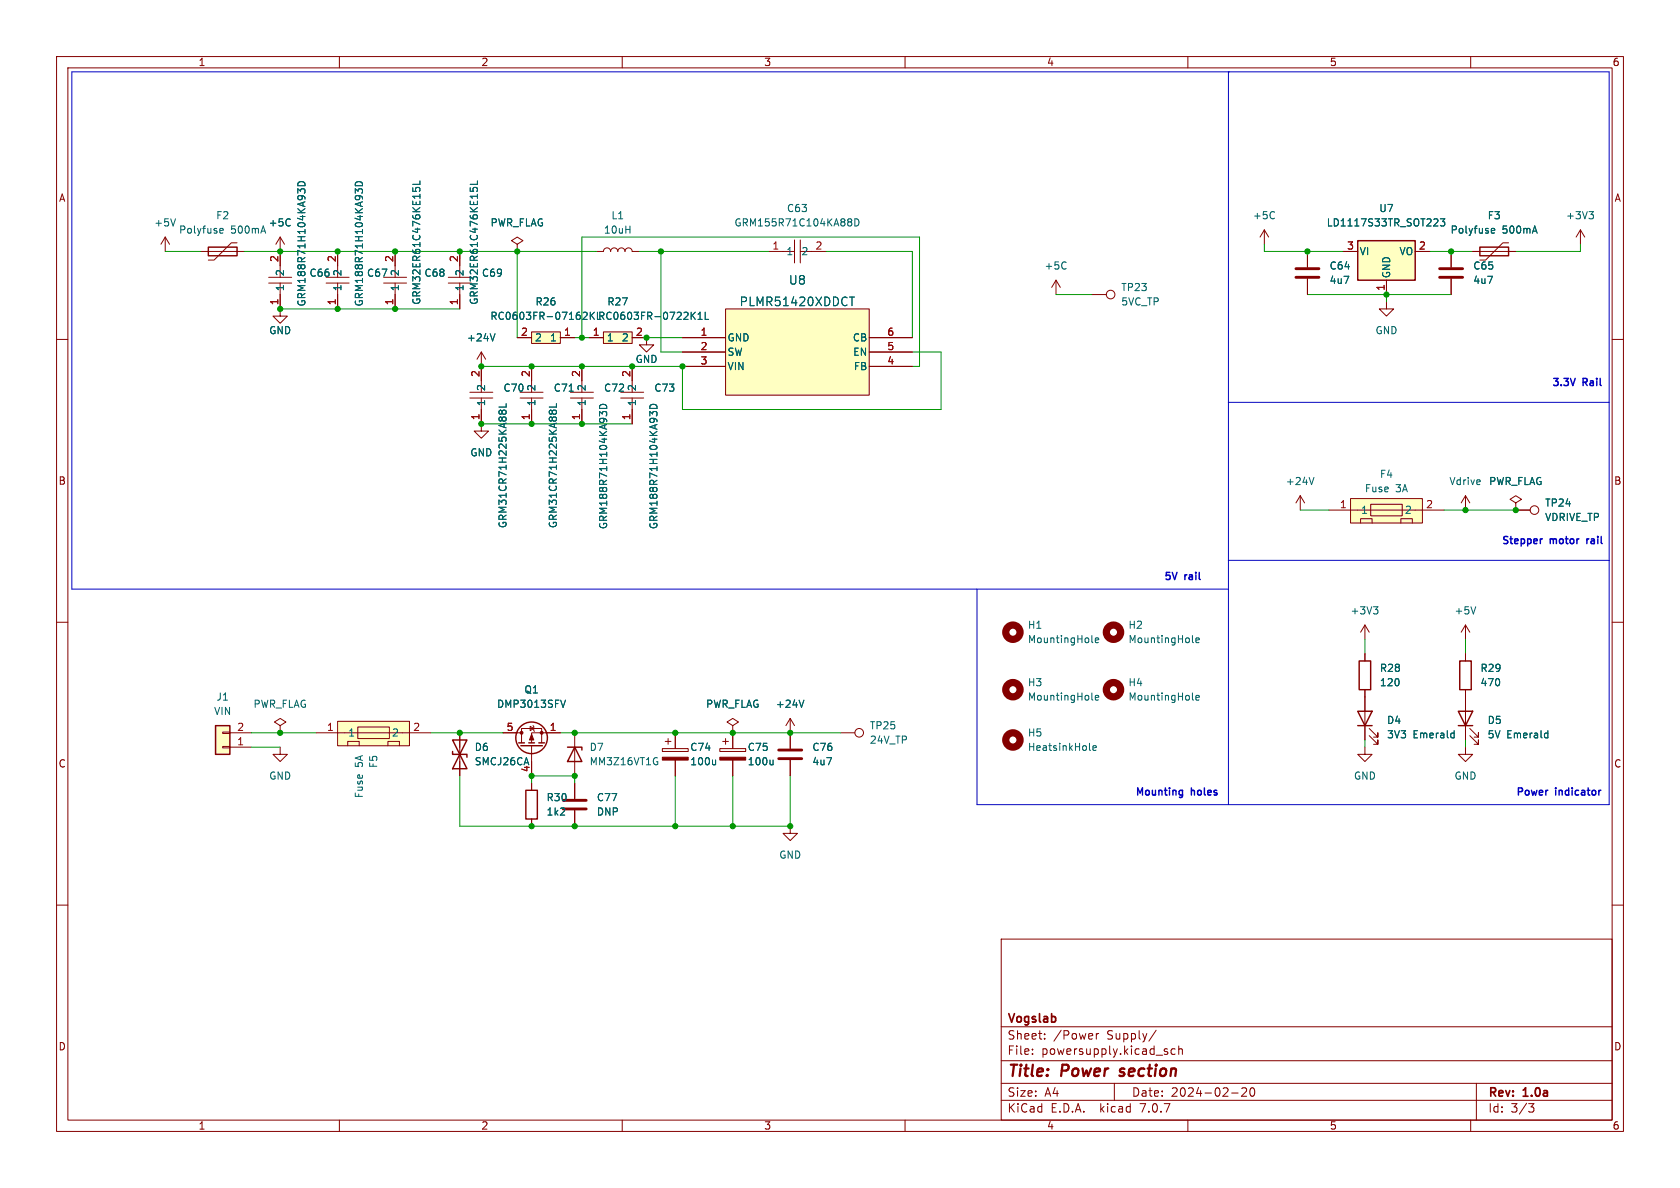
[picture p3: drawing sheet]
<svg xmlns="http://www.w3.org/2000/svg" width="297mm" height="210mm" viewBox="0 0 297 210" stroke-linecap="round" stroke-linejoin="round" font-family="sans-serif">
<g fill="none" stroke="#840000" stroke-width=".18">
<path d="M10 10h277v190h-277zM12 12h273v186h-273zM60 10v2M110 10v2M160 10v2M210 10v2M260 10v2M10 60h2M29.2 41.9l-.8 1.3M29.2 41.9v2.6M29.2 41.9l.8 1.3M35.6 44.5h7.6"/>
<path d="M41.9 42.9h-1l-3.1 3.1h-1M47.5 50h4.1M47.5 49h4.1M49.5 50v5.9h1.3l-1.3 1.3-1.2-1.3h1.2M49.5 41.9l-.7 1.3M49.5 41.9v7.1M49.5 41.9l.8 1.3M57.7 50h4M57.7 49h4M59.7 44.5v4.5M59.7 50v4.6M67.8 50h4.1"/>
<path d="M67.8 49h4.1M69.8 44.5v4.5M69.8 50v4.6M79.3 50h4M79.3 49h4M81.3 44.5v4.5M81.3 50v4.6M91.4 43.2l1.1-.7-1.1-.6-1 .6 1 .7v1.3M91.4 44.5h.1M91.4 59.7h2.6M94 58.7h5.1v2h-5.1zM99.1 59.7h2.5"/>
<path d="M104.1 59.7h2.6M105.4 44.5h1.3a.64 .64 0 0 1 .6-.7 .64 .64 0 0 1 .6 .7 .64 .64 0 0 1 .7-.7 .64 .64 0 0 1 .6 .7 .64 .64 0 0 1 .7-.7 .64 .64 0 0 1 .6 .7 .64 .64 0 0 1 .6-.7 .64 .64 0 0 1 .7 .7h1.2M106.7 58.7h5.1v2h-5.1zM111.8 59.7h2.5v1.3h1.3l-1.3 1.2-1.3-1.2h1.3M120.6 59.7h7.7M128.3 54.6h25.4v15.3h-25.4zM135.9 44.5h4.6M140.5 42.4v4.1M141.5 44.5h4.5M141.5 42.4v4.1M153.7 59.7h7.6M186.7 49.5l-.8 1.3"/>
<path d="M186.7 49.5v2.6M186.7 49.5l.8 1.3M193 52.1h2.6M223.5 40.6l-.7 1.3M223.5 40.6v2.6M223.5 40.6l.8 1.3M231.1 44.5v2.7M231.1 49.3v2.8M237.5 44.5h2.5M245.1 53.3v1.3h1.3l-1.3 1.3-1.3-1.3h1.3M245.1 49.5v2.6M250.2 44.5h2.5"/>
<path d="M256.5 44.5v2.7M256.5 49.3v2.8M260.3 44.5h7.7M266.7 42.9h-1l-3.1 3.1h-1M279.4 40.6l-.8 1.3M279.4 40.6v2.6M279.4 40.6l.8 1.3M285 60h2M83.1 70.4h4M83.1 69.3h4M85.1 70.4v5.8h1.3l-1.3 1.3-1.3-1.3h1.3M85.1 62.2l-.8 1.3"/>
<path d="M85.1 62.2v7.1M85.1 62.2l.8 1.3M92 70.4h4M92 69.3h4M94 64.8v4.5M94 70.4v4.5M100.8 70.4h4.1M100.8 69.3h4.1M102.9 64.8v4.5M102.9 70.4v4.5M109.7 70.4h4.1M109.7 69.3h4.1"/>
<path d="M111.8 64.8v4.5M111.8 70.4v4.5M120.6 62.2h7.7M120.6 64.8h7.7M138.4 63.5h.1M153.7 62.2h7.6M153.7 64.8h7.6M229.9 87.6l-.8 1.3M229.9 87.6v2.6M229.9 87.6l.7 1.3M234.9 90.2h20.4M238.8 88.1h12.7v4.4h-12.7z"/>
<path d="M240.5 92.5v-.8h2.1v.8M242.3 89.1h5.6v2.1h-5.6zM247.6 92.5v-.8h2.1v.8M259.1 87.6v2.6M259.1 87.6l-.8 1.3M259.1 87.6l.7 1.3M268 88.9l1-.6-1-.7-1 .7 1 .6v1.3M268 90.2h.1M268 90.2h2.5M10 110h2M241.3 110.5v2.5M241.3 115.6v1.2"/>
<path d="M241.3 110.5l-.8 1.3M241.3 110.5l.8 1.3M259.1 110.5v2.5M259.1 115.6v1.2M259.1 110.5l-.8 1.3M259.1 110.5l.7 1.3M285 110h2M39.4 129.4h1.2v.3h-1.2zM39.4 132h1.2v.2h-1.2zM40.6 129.5h3.8M40.6 132.1h3.8M49.5 128.3l1-.7-1-.6-1 .6 1 .7v1.2"/>
<path d="M49.5 129.5h.1M49.5 132.1v1.3h1.3l-1.3 1.2-1.2-1.2h1.2M55.9 129.5h20.3M59.7 127.5h12.7v4.3h-12.7zM61.5 131.8v-.7h2v.7M63.3 128.5h5.5v2.1h-5.5zM68.6 131.8v-.7h2v.7M81.3 129.5v7.7M88.9 129.5h3.3M92.2 131.3v-2.5h3.6v2.5M93.7 128.4l.7 .4-.7 .4zM94 131.8v5.4"/>
<path d="M94 138.4v1.3M94.2 128.3l.2 .1v.8l.1 .1M99.1 129.5h-5.1v1.8M101.6 129.5v7.7M101.6 138.4v2.8M117.1 132.3h4.6v.5h-4.6zM117.6 131.1h1M118.1 130.6v1M119.4 129.5v2.8M119.4 134.4v2.8M127.3 132.3h4.5v.5h-4.5zM127.8 131.1h1"/>
<path d="M128.3 130.6v1M129.5 128.3l1.1-.7-1.1-.6-1 .6 1 .7v1.2M129.5 129.5h.1M129.5 129.5v2.8M129.5 134.4v2.8M139.7 127v5.3M139.7 134.4v2.8M139.7 127l-.8 1.3M139.7 127l.8 1.3M148.6 129.5h2.5M241.3 132.1v1.3h1.3l-1.3 1.2-1.3-1.2h1.3M241.3 121.9v8.9"/>
<path d="M242.1 130l1.5 1.6v-.8v.8h-.8M242.1 128.8l1.5 1.5v-.8v.8h-.8M259.1 132.1v1.3h1.2l-1.2 1.2-1.3-1.2h1.3M259.1 121.9v8.9M259.8 130l1.6 1.6v-.8v.8h-.8M259.8 128.8l1.6 1.5v-.8v.8h-.8M10 160h2M94 144.8v1.3M101.6 143.3v2.8M139.7 146.1v1.2h1.3l-1.3 1.3-1.3-1.3h1.3M285 160h2M177 166h108v32h-108z"/>
<path d="M60 198v2M110 198v2M160 198v2M177 194.5h108M177 191.5h108M177 187.5h108M177 181.5h108M182.5 186.3v.1M182.5 185.5v.1M184.7 183.6v.1M184.7 182.8v.1M193.8 182.7v1"/>
<path d="M194.2 182.7l-.2 .1-.2 .2M197 191.5v3M204.4 182.1l-1.3 2M206.2 185.9l.3 .2-.3 .3M206.2 185.4l.2 .1M207.7 185.5l-.4-.1-.3 .3v.4l.2 .2h.5M208.4 185.5l.2-.1 .4 .1v.9M208.4 184.9v1.5M210 198v2M217.7 193.2h1.2M219.5 192.4l.6-.1 .2 .1 .1 .3-.9 1.1h.9M221.2 192.4l.1-.1a.81 .81 0 0 1 .6 .6 .81 .81 0 0 1-.3 .8l-.1 .1a.81 .81 0 0 1-.6-.6 .81 .81 0 0 1 .3-.8z"/>
<path d="M260 198v2M261 191.5v6.5M270.2 195.1h1l-.5 .6 .4 .1 .1 .5-.3 .3h-.4"/>
<circle cx="196.3" cy="52.1" r=".76"/>
<circle cx="271.3" cy="90.2" r=".76"/>
<circle cx="151.9" cy="129.5" r=".76"/>
</g>
<path d="M197.9 190.1l.2 .1M198.1 189l-.1 .3 .1 .1" fill="none" stroke="#840000" stroke-width=".4"/>
<g fill="none" stroke="#840000" stroke-width=".25">
<path d="M36.8 43.7h5.1v1.5h-5.1zM240 42.5h10.2v7h-10.2zM261.6 43.7h5.1v1.5h-5.1zM240.3 116.8h2v5.1h-2zM258.1 116.8h2v5.1h-2zM38.1 128.3h2.5v5.1h-2.5zM80 132.8v.6h2.5v.5M80 130.8h2.5l-2.5 5.1h2.5zM91.7 131.3h1M92.1 131.8h3.8M93 139.7h2v5.1h-2zM93.5 131.3h1"/>
<path d="M95.2 131.3h1.1M100.3 132.1h2.6v.5M101.6 132.1l1.3 2.5h-2.6zM240 125.7h2.6l-1.3 2.6zM240 128.3h2.6M257.8 125.7h2.5l-1.2 2.6zM257.8 128.3h2.5"/>
<circle cx="94" cy="130.4" r="2.79"/>
</g>
<g fill="none" stroke="#006464" stroke-width=".18">
<path d="M31 38.7l-.4 1.2M51.1 38.7l.2 .1M51.3 39.8l-.2 .1M52.8 32.2a.66 .66 0 0 1 .8-.1 .66 .66 0 0 1 .3 .7h-1.3zM53.1 33.6l.3-.2h.3l.2 .2M53.1 33.8l-.5-.4v.8M63 32.2a.66 .66 0 0 1 .7-.1 .66 .66 0 0 1 .4 .7h-1.3zM63.3 33.8l-.5-.4v.8M63.3 33.6l.2-.2h.3l.3 .2M73 33.2v.6M73.5 33.4l.2-.3h.3l.2 .3M74.2 32v.6h-1.2"/>
<path d="M83.1 33.2v.6M83.6 33.4l.3-.3h.3l.2 .3M84.4 32v.6h-1.3M150.3 38.7l.3 .2-.3 .3 .2 .1 .1 .4-.3 .2M151.1 38.7a.64 .64 0 0 1 .8 .6 .64 .64 0 0 1-.8 .6zM225.1 37.4l.2 .1M225.3 38.6l-.2 .1M254.6 38.7h.8l-.4 .5 .4 .1v.5l-.2 .1-.6-.1M280.9 37.4h.8l-.4 .5M281.5 37.9l.2 .2v.3l-.2 .3M38.9 41l.1 .2h.4M38.9 40.6l.1-.2h.3l.2 .2v.1l-.6 .1"/>
<path d="M87.5 59l-.4 1.3M103.7 55.3l.1 .1-.1 .3-.7 .8h.8M104.4 55.2v1.3M104.5 55.7l.6 .8M105.1 55.2l-.7 .7M122.4 55.7l.5 .8M122.9 55.2l-.7 .7M123.4 56.5h.7M123.4 55.6l.4-.4v1.3M124.7 55.2v1.3h.6M150.2 52.5h.9M150.6 52.5v1.5"/>
<path d="M188.2 46.3l.3 .1M188.5 47.4l-.3 .2M263.6 41l.2 .2h.4M263.6 40.6l.2-.2h.3l.2 .2v.1l-.7 .1M88.2 72.7l.3-.2 .3 .2 .2-.2h.2l.3 .2M89.5 71.4v.6h-1.3M97.1 72.7l.2-.2 .3 .2 .3-.2h.2l.3 .2M98.4 71.4v.6h-1.3M100.6 69.2h.7M106.2 71.6a.66 .66 0 0 1 .7-.1 .66 .66 0 0 1 .4 .7h-1.3zM106.5 73l.2-.3h.3l.3 .3M106.5 73.2l-.5-.5v.8"/>
<path d="M115.1 71.6a.66 .66 0 0 1 .7-.1 .66 .66 0 0 1 .3 .7h-1.2zM115.4 73.2l-.5-.5v.8M115.4 73l.2-.3h.3l.2 .3M232.3 84.4l-.4 1.3M193 113.4l.2 .2M193.6 113.2l.6-.1v-.3h-.4l-.2 .1 .1 .6h.5M210.8 113.4l.2 .2M211.4 113.2l.6-.1v-.3h-.4l-.2 .1 .1 .6h.5M242.8 107.3h.8l-.4 .4M243.4 107.7l.2 .3v.3l-.2 .2M260.9 107.3l-.4 1.2M100 123.8l-.5 1.2"/>
<path d="M116 134.7h.3l-.1 .4M126.5 134.4v.8M126.5 135.1l-.2 .1M136.7 134.4v.8M136.7 135.1l-.2 .1M142.1 123.8l-.4 1.2M192.7 132.6l.1 .1M193 123.6l.2 .2M193.2 132.2l.6-.1v-.2l-.4-.1-.2 .2 .1 .6h.5M193.6 123.3l.6-.1v-.2l-.4-.1-.2 .2 .1 .6h.5M210.8 123.6l.2 .2M211.4 123.3l.6-.1v-.2l-.4-.1-.2 .2 .1 .6h.5"/>
<path d="M256.7 129.6l.4 .1M257.1 130.4h-.4M257.1 129.2v1.2M273.3 129.6l.3 .1M273.6 129.2v1.2M273.6 130.4h-.3"/>
</g>
<path d="M229.1 49h4.1M229.1 47.5h4.1M254.5 49h4.1M254.5 47.5h4.1M137.7 134.1h4M137.7 132.6h4M99.6 143h4M99.6 141.5h4" fill="none" stroke="#840000" stroke-width=".51"/>
<g fill="#840000" stroke="#840000" stroke-width=".18">
<path d="M117.1 133.9h4.6v.5h-4.6z"/>
<path d="M127.3 133.9h4.5v.5h-4.5z"/>
<path d="M94 129.8l.4 1h-.8z"/>
<circle cx="95.8" cy="129.5" r=".25"/>
<circle cx="92.2" cy="129.5" r=".25"/>
</g>
<g fill="#ffffc2" stroke="#ffffc2" stroke-width=".18">
<path d="M240 42.5h10.2v7h-10.2z"/>
<path d="M128.3 54.6h25.4v15.3h-25.4z"/>
<path d="M106.7 58.7h5.1v2h-5.1z"/>
<path d="M94 58.7h5.1v2h-5.1z"/>
<path d="M38.1 128.3h2.5v5.1h-2.5z"/>
<path d="M59.7 127.5h12.7v4.3h-12.7z"/>
<path d="M63.3 128.5h5.5v2.1h-5.5z"/>
<path d="M238.8 88.1h12.7v4.4h-12.7z"/>
<path d="M242.3 89.1h5.6v2.1h-5.6z"/>
</g>
<g fill="none" stroke="#840000" stroke-width="1.3">
<circle cx="179.1" cy="111.8" r="1.27"/>
<circle cx="196.8" cy="111.8" r="1.27"/>
<circle cx="179.1" cy="121.9" r="1.27"/>
<circle cx="179.1" cy="130.8" r="1.27"/>
<circle cx="196.8" cy="121.9" r="1.27"/>
</g>
<path d="M272.6 95.3h.1M280.5 95.3v.8M280.6 95.4l-.1 .1" fill="none" stroke="#0000c2" stroke-width=".25"/>
<path d="M217.2 12.7h.1M217.2 12.7v129.5M217.2 71.1h67.3M217.2 99.1h67.3M172.7 104.1v38.1h111.8v-129.5h-271.8v91.4h204.5" fill="none" stroke="#0000c2" stroke-width=".18"/>
<g fill="none" stroke="#009600" stroke-width=".18">
<path d="M29.2 44.5h6.4M43.2 44.5h62.2M49.5 54.6h31.8M81.3 44.5v1.2M91.4 44.5v15.2M101.6 59.7h2.5M102.9 59.7v-17.8h59.7v22.9h-1.3M113 44.5h22.9M114.3 59.7h6.3M116.8 44.5v17.7h3.8M146 44.5h15.3v15.2M186.7 52.1h6.3"/>
<path d="M223.5 43.2v1.3h14M231.1 52.1h25.4M245.1 52.1v1.2M252.7 44.5h7.6M279.4 43.2v1.3h-11.4M85.1 74.9h26.7M161.3 62.2h5.1v10.2h-45.8v-7.6h-35.5M229.9 90.2h5M255.3 90.2h12.7M241.3 113v2.6M259.1 113v2.6M44.4 129.5h11.5"/>
<path d="M44.4 132.1h5.1M76.2 129.5h12.7M81.3 137.2v8.9h58.4v-8.9M94 138.4v-1.2h7.6v1.2M99.1 129.5h49.5M119.4 137.2v8.9M129.5 137.2v8.9M241.3 130.8v1.3M259.1 130.8v1.3"/>
</g>
<g fill="#009600" stroke="#009600" stroke-width=".18">
<circle cx="119.4" cy="146.1" r=".46"/>
<circle cx="102.9" cy="74.9" r=".46"/>
<circle cx="119.4" cy="129.5" r=".46"/>
<circle cx="111.8" cy="64.8" r=".46"/>
<circle cx="116.8" cy="44.5" r=".46"/>
<circle cx="114.3" cy="59.7" r=".46"/>
<circle cx="120.6" cy="64.8" r=".46"/>
<circle cx="94" cy="64.8" r=".46"/>
<circle cx="94" cy="74.9" r=".46"/>
<circle cx="101.6" cy="146.1" r=".46"/>
<circle cx="101.6" cy="129.5" r=".46"/>
<circle cx="101.6" cy="137.2" r=".46"/>
<circle cx="94" cy="137.2" r=".46"/>
<circle cx="81.3" cy="129.5" r=".46"/>
<circle cx="94" cy="146.1" r=".46"/>
<circle cx="85.1" cy="64.8" r=".46"/>
<circle cx="85.1" cy="74.9" r=".46"/>
<circle cx="49.5" cy="129.5" r=".46"/>
<circle cx="245.1" cy="52.1" r=".46"/>
<circle cx="231.1" cy="44.5" r=".46"/>
<circle cx="256.5" cy="44.5" r=".46"/>
<circle cx="102.9" cy="59.7" r=".46"/>
<circle cx="102.9" cy="64.8" r=".46"/>
<circle cx="91.4" cy="44.5" r=".46"/>
<circle cx="81.3" cy="44.5" r=".46"/>
<circle cx="69.8" cy="54.6" r=".46"/>
<circle cx="69.8" cy="44.5" r=".46"/>
<circle cx="59.7" cy="54.6" r=".46"/>
<circle cx="59.7" cy="44.5" r=".46"/>
<circle cx="49.5" cy="44.5" r=".46"/>
<circle cx="49.5" cy="54.6" r=".46"/>
<circle cx="268" cy="90.2" r=".46"/>
<circle cx="259.1" cy="90.2" r=".46"/>
<circle cx="139.7" cy="146.1" r=".46"/>
<circle cx="139.7" cy="129.5" r=".46"/>
<circle cx="129.5" cy="129.5" r=".46"/>
<circle cx="129.5" cy="146.1" r=".46"/>
</g>
<g font-size="2.8" fill="#840000">
<text x="178" y="190.9">Title:</text>
<text x="187.7" y="190.9">Power</text>
<text x="198.8" y="190.9">section</text>
</g>
<g font-size="2.1" fill="#006464">
<text x="139.4" y="50.5">U8</text>
<text x="130.7" y="54.3">PLMR51420XDDCT</text>
</g>
<g font-size="2.1" fill="#840000">
<text x="178" y="184">Sheet:</text>
<text x="178" y="181.2">Vogslab</text>
<text x="186.2" y="184">/Power</text>
<text x="195.7" y="184">Supply/</text>
<text x="178" y="186.7">File:</text>
<text x="184.1" y="186.7">powersupply.kicad_sch</text>
<text x="178" y="196.9">KiCad</text>
<text x="178" y="194.1">Size:</text>
<text x="184.7" y="194.1">A4</text>
<text x="185.7" y="196.9">E.D.A.</text>
<text x="194.6" y="196.9">kicad</text>
<text x="200" y="194.1">Date:</text>
<text x="201.8" y="196.9">7.0.7</text>
<text x="207" y="194.1">2024-02-20</text>
<text x="263" y="194.3">Rev:</text>
<text x="263" y="196.9">Id:</text>
<text x="267.1" y="196.9">3/3</text>
<text x="269.4" y="194.3">1.0a</text>
</g>
<g font-size="1.8" fill="#840000">
<text x="35" y="11.9">1</text>
<text x="85" y="11.9">2</text>
<text x="135" y="11.9">3</text>
<text x="185" y="11.9">4</text>
<text x="235" y="11.9">5</text>
<text x="285" y="11.9">6</text>
<text x="10.3" y="35.9">A</text>
<text x="285.3" y="35.9">A</text>
<text x="10.3" y="85.9">B</text>
<text x="285.3" y="85.9">B</text>
<text x="10.3" y="135.9">C</text>
<text x="285.3" y="135.9">C</text>
<text x="10.3" y="185.9">D</text>
<text x="285.3" y="185.9">D</text>
<text x="35" y="199.9">1</text>
<text x="85" y="199.9">2</text>
<text x="135" y="199.9">3</text>
<text x="185" y="199.9">4</text>
<text x="235" y="199.9">5</text>
<text x="285" y="199.9">6</text>
</g>
<g font-size="1.8" fill="#006464">
<text x="27.2" y="40.2">+5V</text>
<text x="31.6" y="41.5">Polyfuse</text>
<text x="38.1" y="39">F2</text>
<text x="40.8" y="41.5">500mA</text>
<text x="47.4" y="40.2">+5C</text>
<text x="86.6" y="40.2">PWR_FLAG</text>
<text x="106.7" y="41.5">10uH</text>
<text x="108" y="39">L1</text>
<text x="129.7" y="40.2">GRM155R71C104KA88D</text>
<text x="139" y="37.7">C63</text>
<text x="221.4" y="39">+5C</text>
<text x="234.5" y="40.2">LD1117S33TR_SOT223</text>
<text x="243.7" y="37.7">U7</text>
<text x="256.3" y="41.5">Polyfuse</text>
<text x="262.9" y="39">F3</text>
<text x="265.6" y="41.5">500mA</text>
<text x="276.8" y="39">+3V3</text>
<text x="138.9" y="45.3">1</text>
<text x="141.6" y="45.3">2</text>
<text x="184.6" y="47.9">+5C</text>
<text x="235" y="47.9">C64</text>
<text x="240.3" y="45.3">VI</text>
<text x="247.3" y="45.3">VO</text>
<text x="260.4" y="47.9">C65</text>
<text x="50.4" y="51.6" transform="rotate(-90 50.4 51.6)">1</text>
<text x="50.4" y="48.9" transform="rotate(-90 50.4 48.9)">2</text>
<text x="54.6" y="49.1">C66</text>
<text x="60.6" y="51.6" transform="rotate(-90 60.6 51.6)">1</text>
<text x="60.6" y="48.9" transform="rotate(-90 60.6 48.9)">2</text>
<text x="64.8" y="49.1">C67</text>
<text x="70.7" y="51.6" transform="rotate(-90 70.7 51.6)">1</text>
<text x="70.7" y="48.9" transform="rotate(-90 70.7 48.9)">2</text>
<text x="74.5" y="54" transform="rotate(-90 74.5 54)">GRM32ER61C476KE15L</text>
<text x="74.9" y="49.1">C68</text>
<text x="82.1" y="51.6" transform="rotate(-90 82.1 51.6)">1</text>
<text x="82.1" y="48.9" transform="rotate(-90 82.1 48.9)">2</text>
<text x="84.7" y="54" transform="rotate(-90 84.7 54)">GRM32ER61C476KE15L</text>
<text x="85.1" y="49.1">C69</text>
<text x="198.1" y="51.7">TP23</text>
<text x="235" y="50.4">4u7</text>
<text x="246" y="49.3" transform="rotate(-90 246 49.3)">GND</text>
<text x="260.4" y="50.4">4u7</text>
<text x="47.5" y="59.3">GND</text>
<text x="54.2" y="54.3" transform="rotate(-90 54.2 54.3)">GRM188R71H104KA93D</text>
<text x="64.4" y="54.3" transform="rotate(-90 64.4 54.3)">GRM188R71H104KA93D</text>
<text x="86.6" y="56.7">RC0603FR-07162KL</text>
<text x="94.6" y="54.2">R26</text>
<text x="105.6" y="56.7">RC0603FR-0722K1L</text>
<text x="107.3" y="54.2">R27</text>
<text x="198.1" y="54.2">5VC_TP</text>
<text x="243.1" y="59.3">GND</text>
<text x="82.4" y="60.6">+24V</text>
<text x="94.5" y="60.6">2</text>
<text x="97.1" y="60.6">1</text>
<text x="107.2" y="60.6">1</text>
<text x="109.8" y="60.6">2</text>
<text x="112.3" y="64.4">GND</text>
<text x="128.5" y="60.6">GND</text>
<text x="128.5" y="63.1">SW</text>
<text x="128.5" y="65.6">VIN</text>
<text x="150.7" y="60.6">CB</text>
<text x="150.7" y="63.1">EN</text>
<text x="150.9" y="65.6">FB</text>
<text x="86" y="71.9" transform="rotate(-90 86 71.9)">1</text>
<text x="86" y="69.2" transform="rotate(-90 86 69.2)">2</text>
<text x="88.9" y="69.4">C70</text>
<text x="94.8" y="71.9" transform="rotate(-90 94.8 71.9)">1</text>
<text x="94.8" y="69.2" transform="rotate(-90 94.8 69.2)">2</text>
<text x="97.8" y="69.4">C71</text>
<text x="103.7" y="71.9" transform="rotate(-90 103.7 71.9)">1</text>
<text x="103.7" y="69.2" transform="rotate(-90 103.7 69.2)">2</text>
<text x="106.7" y="69.4">C72</text>
<text x="112.6" y="71.9" transform="rotate(-90 112.6 71.9)">1</text>
<text x="112.6" y="69.2" transform="rotate(-90 112.6 69.2)">2</text>
<text x="115.6" y="69.4">C73</text>
<text x="83.1" y="80.9">GND</text>
<text x="227.2" y="86">+24V</text>
<text x="241.2" y="87.2">Fuse</text>
<text x="243.9" y="84.7">F4</text>
<text x="246.7" y="87.2">3A</text>
<text x="256.1" y="86">Vdrive</text>
<text x="263.2" y="86">PWR_FLAG</text>
<text x="273.1" y="89.8">TP24</text>
<text x="89.8" y="93.5" transform="rotate(-90 89.8 93.5)">GRM31CR71H225KA88L</text>
<text x="98.7" y="93.5" transform="rotate(-90 98.7 93.5)">GRM31CR71H225KA88L</text>
<text x="107.5" y="93.6" transform="rotate(-90 107.5 93.6)">GRM188R71H104KA93D</text>
<text x="116.4" y="93.6" transform="rotate(-90 116.4 93.6)">GRM188R71H104KA93D</text>
<text x="240.5" y="91">1</text>
<text x="248.3" y="91">2</text>
<text x="273.1" y="92.3">VDRIVE_TP</text>
<text x="181.6" y="111.4">H1</text>
<text x="181.6" y="113.9">MountingHole</text>
<text x="199.4" y="111.4">H2</text>
<text x="199.4" y="113.9">MountingHole</text>
<text x="238.7" y="108.8">+3V3</text>
<text x="257" y="108.8">+5V</text>
<text x="243.8" y="119">R28</text>
<text x="261.6" y="119">R29</text>
<text x="38.2" y="124.1">J1</text>
<text x="44.7" y="125.3">PWR_FLAG</text>
<text x="87.8" y="125.3">DMP3013SFV</text>
<text x="92.6" y="122.8">Q1</text>
<text x="124.7" y="125.3">PWR_FLAG</text>
<text x="137.1" y="125.3">+24V</text>
<text x="181.6" y="121.5">H3</text>
<text x="181.6" y="124.1">MountingHole</text>
<text x="199.4" y="121.5">H4</text>
<text x="199.4" y="124.1">MountingHole</text>
<text x="243.8" y="121.5">120</text>
<text x="261.6" y="121.5">470</text>
<text x="37.8" y="126.6">VIN</text>
<text x="61.5" y="130.4">1</text>
<text x="69.2" y="130.4">2</text>
<text x="153.7" y="129.1">TP25</text>
<text x="153.7" y="131.7">24V_TP</text>
<text x="181.6" y="130.4">H5</text>
<text x="245.1" y="128.2">D4</text>
<text x="245.1" y="130.7">3V3</text>
<text x="249.8" y="130.7">Emerald</text>
<text x="262.9" y="128.2">D5</text>
<text x="262.9" y="130.7">5V</text>
<text x="266.4" y="130.7">Emerald</text>
<text x="64.4" y="135.7" transform="rotate(-90 64.4 135.7)">5A</text>
<text x="66.9" y="135.9" transform="rotate(-90 66.9 135.9)">F5</text>
<text x="83.8" y="132.9">D6</text>
<text x="83.8" y="135.5">SMCJ26CA</text>
<text x="104.1" y="132.9">D7</text>
<text x="104.1" y="135.5">MM3Z16VT1G</text>
<text x="121.9" y="135.5">100u</text>
<text x="121.9" y="132.9">C74</text>
<text x="132.1" y="135.5">100u</text>
<text x="132.1" y="132.9">C75</text>
<text x="143.5" y="132.9">C76</text>
<text x="143.5" y="135.5">4u7</text>
<text x="181.6" y="132.9">HeatsinkHole</text>
<text x="47.5" y="138">GND</text>
<text x="64.4" y="141.2" transform="rotate(-90 64.4 141.2)">Fuse</text>
<text x="96.5" y="141.8">R30</text>
<text x="105.4" y="141.8">C77</text>
<text x="239.3" y="138">GND</text>
<text x="257" y="138">GND</text>
<text x="96.5" y="144.4">1k2</text>
<text x="105.4" y="144.4">DNP</text>
<text x="137.7" y="152">GND</text>
</g>
<g font-size="1.8" fill="#a90000">
<text x="49.3" y="46.4" transform="rotate(-90 49.3 46.4)">2</text>
<text x="59.4" y="46.4" transform="rotate(-90 59.4 46.4)">2</text>
<text x="69.6" y="46.4" transform="rotate(-90 69.6 46.4)">2</text>
<text x="81" y="46.4" transform="rotate(-90 81 46.4)">2</text>
<text x="136.5" y="44.2">1</text>
<text x="144.1" y="44.2">2</text>
<text x="238.1" y="44.2">3</text>
<text x="250.8" y="44.2">2</text>
<text x="244.9" y="51.5" transform="rotate(-90 244.9 51.5)">1</text>
<text x="49.3" y="54" transform="rotate(-90 49.3 54)">1</text>
<text x="59.4" y="54" transform="rotate(-90 59.4 54)">1</text>
<text x="69.6" y="54" transform="rotate(-90 69.6 54)">1</text>
<text x="81" y="54" transform="rotate(-90 81 54)">1</text>
<text x="92" y="59.4">2</text>
<text x="99.6" y="59.4">1</text>
<text x="104.7" y="59.4">1</text>
<text x="112.3" y="59.4">2</text>
<text x="123.8" y="59.4">1</text>
<text x="156.8" y="59.4">6</text>
<text x="123.8" y="62">2</text>
<text x="123.8" y="64.5">3</text>
<text x="156.8" y="64.5">4</text>
<text x="156.8" y="62">5</text>
<text x="84.8" y="66.7" transform="rotate(-90 84.8 66.7)">2</text>
<text x="93.7" y="66.7" transform="rotate(-90 93.7 66.7)">2</text>
<text x="102.6" y="66.7" transform="rotate(-90 102.6 66.7)">2</text>
<text x="111.5" y="66.7" transform="rotate(-90 111.5 66.7)">2</text>
<text x="84.8" y="74.4" transform="rotate(-90 84.8 74.4)">1</text>
<text x="93.7" y="74.4" transform="rotate(-90 93.7 74.4)">1</text>
<text x="102.6" y="74.4" transform="rotate(-90 102.6 74.4)">1</text>
<text x="111.5" y="74.4" transform="rotate(-90 111.5 74.4)">1</text>
<text x="236.8" y="89.9">1</text>
<text x="252" y="89.9">2</text>
<text x="41.8" y="131.8">1</text>
<text x="41.8" y="129.3">2</text>
<text x="57.7" y="129.3">1</text>
<text x="73" y="129.3">2</text>
<text x="89.5" y="129.3">5</text>
<text x="97.1" y="129.3">1</text>
<text x="93.7" y="136.6" transform="rotate(-90 93.7 136.6)">4</text>
</g>
<g font-size="1.8" fill="#0000c2">
<text x="274.3" y="68.3">3.3V</text>
<text x="279.9" y="68.3">Rail</text>
<text x="265.4" y="96.3">Stepper</text>
<text x="274.1" y="96.3">motor</text>
<text x="281.1" y="96.3">rail</text>
<text x="205.7" y="102.6">5V</text>
<text x="209.5" y="102.6">rail</text>
<text x="200.7" y="140.7">Mounting</text>
<text x="210.7" y="140.7">holes</text>
<text x="268" y="140.7">Power</text>
<text x="275.1" y="140.7">indicator</text>
</g>
</svg>
